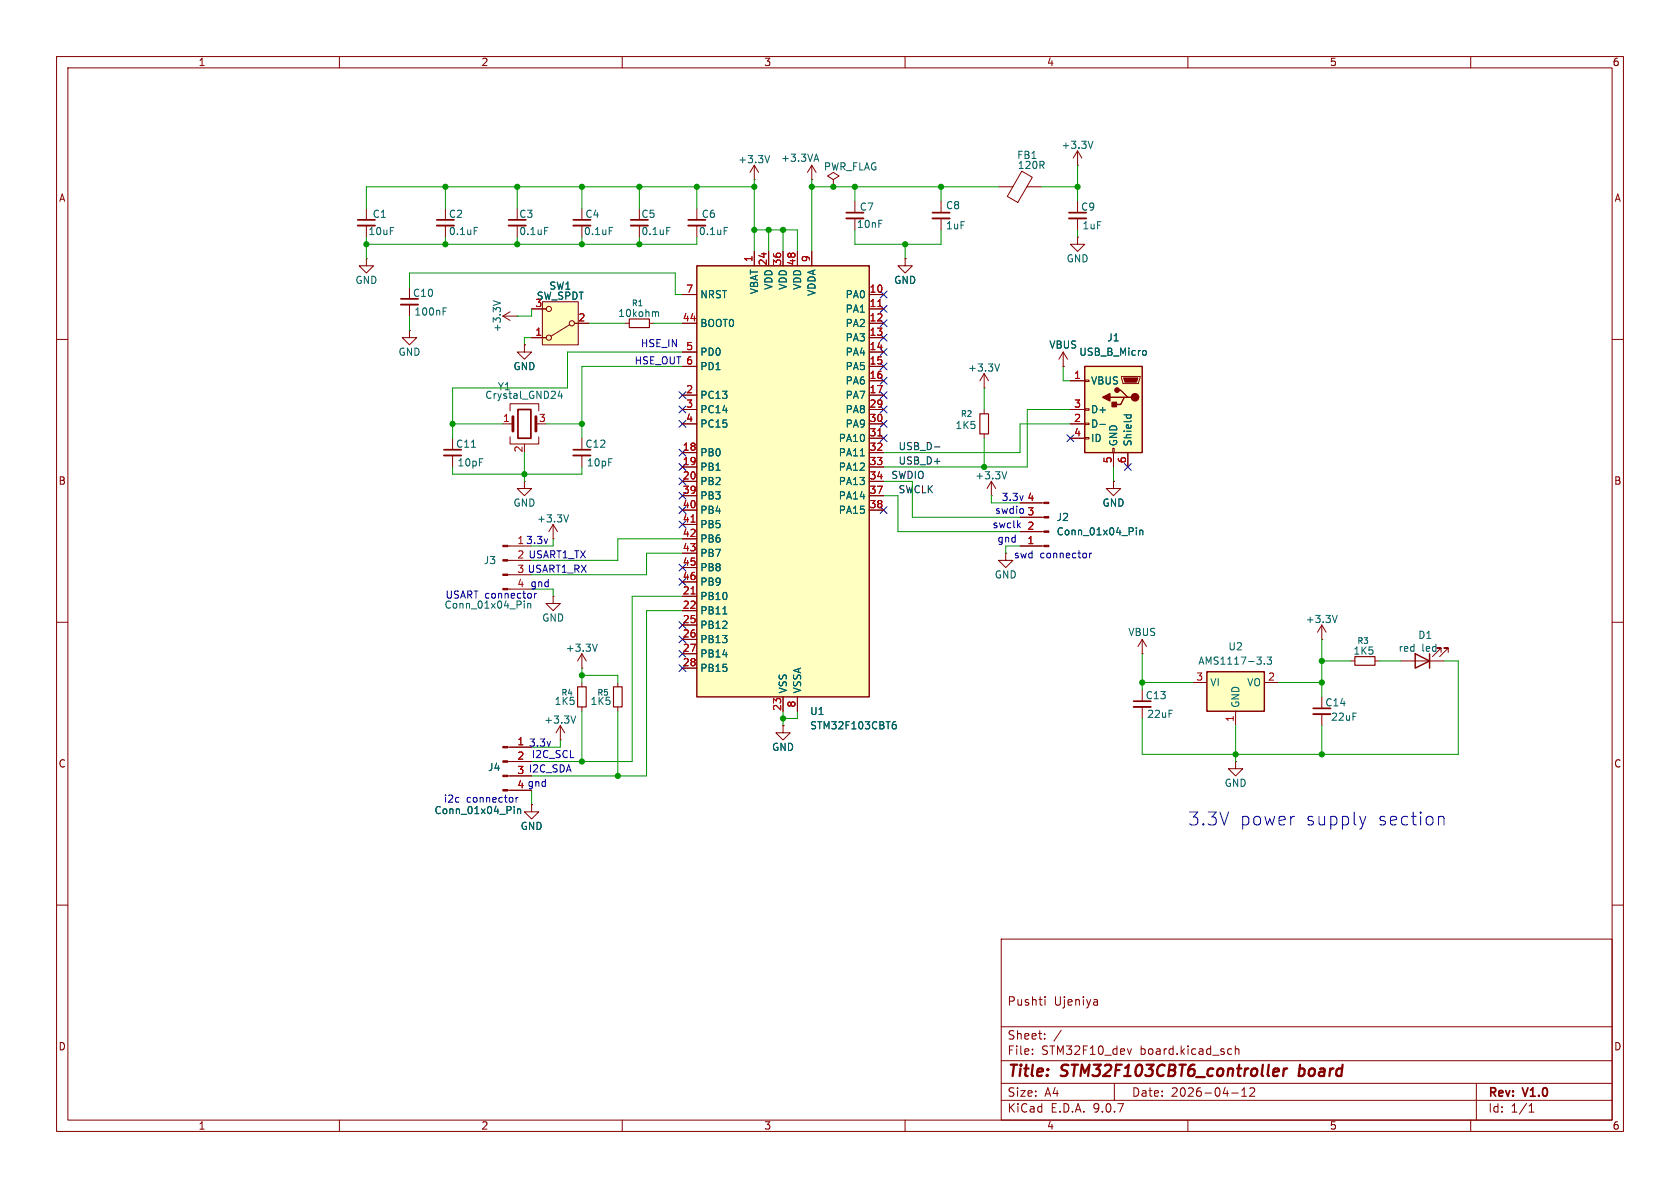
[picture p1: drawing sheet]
<svg xmlns="http://www.w3.org/2000/svg" width="297mm" height="210mm" viewBox="0 0 297 210" stroke-linecap="round" stroke-linejoin="round" font-family="sans-serif">
<g fill="none" stroke="#840000" stroke-width=".18">
<path d="M10 10h277v190h-277zM12 12h273v186h-273zM60 10v2M110 10v2M160 10v2M210 10v2M260 10v2M64.8 36.8v2.1M64.8 45.7v1.3h1.2l-1.2 1.3-1.3-1.3h1.3M64.8 45.7h.1M72.4 58.4v1.3h1.3l-1.3 1.3-1.3-1.3h1.3M72.4 58.4h.1"/>
<path d="M72.4 53.8v2.1M10 60h2M88.9 74.9h1.8M90.2 72.6v-1.2h5v1.2M90.2 77.2v1.3h5v-1.3M92.7 61v1.2h1.3l-1.3 1.3-1.3-1.3h1.3M92.7 61h.1M92.7 78.5v.2M174 68.6h.1M174 66l-.8 1.3M174 66l.8 1.3M174 66v2.6"/>
<path d="M285 60h2M80 80.5v2.1M92.7 85.1v1.3h1.3l-1.3 1.2-1.3-1.2h1.3M92.7 85.1h.1M97.8 95.3h.1M97.8 92.7l-.8 1.3M97.8 92.7l.8 1.3M97.8 92.7v2.6M102.9 80.5v2.1M196.8 85.1v1.3h1.3l-1.3 1.2-1.2-1.2h1.2M196.8 85.1h.1M10 110h2"/>
<path d="M285 110h2M89.8 132.1h4.2M89.8 134.6h4.2M89.8 137.2h4.2M89.8 139.7h4.2M138.4 128.3v1.2h1.3l-1.3 1.3-1.2-1.3h1.2M138.4 128.3h.1M201.9 125v2M233.7 126.2v2.1M10 160h2M177 166h108v32h-108zM184.7 176.2v.1"/>
<path d="M184.7 176.7v1M193.8 176.7l.2 .2v.8M194 177.6l-.1 .1M194 177.1h-.1M285 160h2M60 198v2M110 198v2M160 198v2M177 194.5h108M177 191.5h108M177 187.5h108M177 181.5h108"/>
<path d="M182.5 186.3v.1M182.5 185.5v.1M184.7 183.6v.1M184.7 182.8v.1M187.6 182.1l-1.3 2M197 191.5v3M199.3 185.4l.4 1 .3-1M210 198v2M217.3 185.4l.4 .1M217.7 193.2h1.2M217.7 186.3l-.4 .1M218.4 185.5l.2-.1 .4 .1v.9"/>
<path d="M218.4 184.9v1.5M219.5 193.8h.9M219.5 192.7l.5-.4v1.5M221 192.4l.5-.1 .2 .1 .1 .3-.9 1.1h.9M260 198v2M261 191.5v6.5M270.3 196.6h.9M270.3 195.5l.4-.4v1.5"/>
</g>
<path d="M225.8 188.9l.2 .1 .1 .4-1 .1M227 188.9l-.2 1.3M227.6 188.9l-.4 .1-.3 .3M229.6 190.1l.2 .1M229.8 188.2l-.2 2" fill="none" stroke="#840000" stroke-width=".4"/>
<path d="M63.2 38.9h3.1M77.2 38.9h3.1M89.9 38.9h3.1M70.9 52.8h3M78.5 79.5h3M91.6 72.4h2.3v5.1h-2.3zM101.3 79.5h3.1M200.4 124h3.1M232.2 125.2h3" fill="none" stroke="#840000" stroke-width=".3"/>
<path d="M63.2 39.9h3.1M77.2 39.9h3.1M89.9 39.9h3.1M70.9 53.8h3M78.5 80.5h3M101.3 80.5h3.1M200.4 125h3.1M232.2 126.2h3" fill="none" stroke="#840000" stroke-width=".33"/>
<g fill="#840000" stroke="#840000" stroke-width=".18">
<path d="M88.9 132h.9v.2h-.9z"/>
<path d="M88.9 134.5h.9v.2h-.9z"/>
<path d="M88.9 137h.9v.3h-.9z"/>
<path d="M88.9 139.6h.9v.2h-.9z"/>
</g>
<g fill="none" stroke="#006464" stroke-width=".18">
<path d="M78.3 55h.5M78.3 54.4h.6M83.8 40.2h.6M96.3 40.2h.6M83.4 79.1h.7M99 69.1l-.3 .9h.8M99.3 69.6v.8M176.7 64.3l-.4 1.3M100.5 91l-.4 1.3M90.9 142.6v.1M90.9 143v.8M91.5 143v.8"/>
<path d="M91.5 143.1l.2-.1h.3l.1 .8"/>
</g>
<path d="M90.7 73.7v2.5M94.7 73.7v2.5" fill="none" stroke="#840000" stroke-width=".51"/>
<path d="M95.9 53.3h6.3v7.7h-6.3z" fill="#ffffc2"/>
<g fill="none" stroke="#840000" stroke-width=".18">
<path d="M151.1 35.6v2M88.9 55.9l1.3 .7M88.9 55.9h2.5M90.2 55.1l-1.3 .8M91.4 55.9h.1M94 59.7h2.5M94 54.6h2.5M95.9 53.3h6.3v7.7h-6.3zM100.7 57.4l-3.3 2M101.6 57.2h2.5M160 45.7v1.3h1.3l-1.3 1.3-1.3-1.3h1.3M160 45.7h.1"/>
<circle cx="97" cy="54.6" r=".46"/>
<circle cx="97" cy="59.7" r=".46"/>
<circle cx="101.1" cy="57.2" r=".46"/>
</g>
<path d="M87.2 53.2l1.3 .4" fill="none" stroke="#006464" stroke-width=".18"/>
<path d="M149.6 37.6h3.1" fill="none" stroke="#840000" stroke-width=".3"/>
<path d="M149.6 38.6h3.1" fill="none" stroke="#840000" stroke-width=".33"/>
<path d="M213.4 118.7h10.1v7h-10.1z" fill="#ffffc2"/>
<path d="M213.4 118.7h10.1v7h-10.1z" fill="none" stroke="#840000" stroke-width=".25"/>
<path d="M174 72.4v.8M174 76.7v.8M201.9 115.6h.1M201.9 113l-.7 1.3M201.9 113l.8 1.3M201.9 113v2.6M210.8 120.7h2.6M218.4 125.7v2.6M223.5 120.7h2.6" fill="none" stroke="#840000" stroke-width=".18"/>
<path d="M223.5 117.3v.1M224 116.1h.8l-.4 .5 .3 .2v.5l-.2 .1-.5-.1" fill="none" stroke="#006464" stroke-width=".18"/>
<path d="M173.2 73.2h1.6v3.5h-1.6z" fill="none" stroke="#840000" stroke-width=".2"/>
<path d="M123.2 47h30.5v76.2h-30.5z" fill="#ffffc2"/>
<path d="M123.2 47h30.5v76.2h-30.5z" fill="none" stroke="#840000" stroke-width=".25"/>
<g fill="none" stroke="#840000" stroke-width=".18">
<path d="M133.3 31.8h.1M133.3 29.2v2.6M133.3 29.2l-.7 1.3M133.3 29.2l.8 1.3M143.5 31.8h.1M143.5 29.2v2.6M143.5 29.2l-.8 1.3M143.5 29.2l.8 1.3M190.5 29.2h.1M190.5 26.7l-.8 1.2M190.5 26.7l.8 1.2M190.5 26.7v2.5"/>
<path d="M190.5 38.6v2M120.6 52.1h2.6M120.6 57.2h2.6M133.3 44.5v2.5M135.9 44.5v2.5M138.4 44.5v2.5M141 44.5v2.5M143.5 44.5v2.5M153.7 52.1h2.5M153.7 57.2h2.5M153.7 54.6h2.5M153.7 59.7h2.5"/>
<path d="M190.5 41.9v1.3h1.3l-1.3 1.3-1.3-1.3h1.3M190.5 41.9h.1M120.6 62.2h2.6M120.6 64.8h2.6M120.6 69.9h2.6M120.6 72.4h2.6M120.6 74.9h2.6M153.7 62.2h2.5M153.7 64.8h2.5M153.7 69.9h2.5M153.7 72.4h2.5M153.7 74.9h2.5"/>
<path d="M153.7 67.3h2.5M153.7 77.5h2.5M188 64.8h.1M188 62.2l-.8 1.3M188 62.2l.7 1.3M188 62.2v2.6M89.8 96.5h4.2M89.8 99.1h4.2M120.6 80h2.6M120.6 82.6h2.6M120.6 85.1h2.6M120.6 87.6h2.6"/>
<path d="M120.6 90.2h2.6M120.6 92.7h2.6M120.6 95.3h2.6M120.6 97.8h2.6M153.7 80h2.5M153.7 82.6h2.5M153.7 85.1h2.5M153.7 87.6h2.5M153.7 90.2h2.5M175.3 87.6h.1M175.3 85.1l-.8 1.3M175.3 85.1l.7 1.3"/>
<path d="M175.3 85.1v2.5M177.8 97.8v1.3h1.3l-1.3 1.2-1.3-1.2h1.3M177.8 97.8h.1M89.8 101.6h4.2M90.2 104.1h3.8M120.6 100.3h2.6M120.6 102.9h2.6M120.6 105.4h2.6M120.6 108h2.6M120.6 110.5h2.6M120.6 113h2.6M120.6 115.6h2.6"/>
<path d="M120.6 118.1h2.6M233.7 113h.1M233.7 110.5l-.8 1.3M233.7 110.5l.7 1.3M233.7 110.5v2.5M99.1 130.8h.1M99.1 128.3l-.8 1.2M99.1 128.3l.7 1.2M99.1 128.3v2.5M138.4 123.2v2.5M141 123.2v2.5"/>
</g>
<path d="M155.2 54.2h.7M155.2 77.1h.7M122.2 92.3h.7M122.2 105h.7" fill="none" stroke="#a90000" stroke-width=".18"/>
<g fill="none" stroke="#006464" stroke-width=".18">
<path d="M136.1 27.5l-.5 1.3M144 28.2h.6M144.3 27.2l.4 1.3M193.2 25l-.4 1.2M107.7 40.2h.6M117.9 40.2h.6M152.1 80.6h.7M178 83.4l-.4 1.3M92.7 106.7v.8M93.3 106.7v.8M93.5 106.7l-.2 .1M93.6 106.7l.2 .1v.7"/>
<path d="M127.8 108.5h.7M236.4 108.8l-.4 1.3M101.8 126.6l-.4 1.2M157.9 128.1h.3l.3 .2-.2 .5h-.4M158.3 127.6l-.4 .1"/>
</g>
<path d="M101.3 38.9h3.1M111.5 38.9h3.1M189 37.6h3" fill="none" stroke="#840000" stroke-width=".3"/>
<path d="M101.3 39.9h3.1M111.5 39.9h3.1M189 38.6h3" fill="none" stroke="#840000" stroke-width=".33"/>
<g fill="#840000" stroke="#840000" stroke-width=".18">
<path d="M88.9 96.4h.9v.2h-.9z"/>
<path d="M88.9 98.9h.9v.3h-.9z"/>
<path d="M88.9 101.5h.9v.2h-.9z"/>
<path d="M88.9 104h.9v.3h-.9z"/>
</g>
<path d="M191.8 64.8h10.1v15.2h-10.1z" fill="#ffffc2"/>
<path d="M191.8 64.8h10.1v15.2h-10.1zM196.2 70.2h2.6M197.5 69h.6l1.3 1.2h.6M199.4 70.2h-.6l-.7 1.3h-1.3M250.2 115.6l2.5 1.2-2.5 1.3zM252.7 115.6v2.5" fill="none" stroke="#840000" stroke-width=".25"/>
<g fill="none" stroke="#840000" stroke-width=".18">
<path d="M123.2 36.8v2.1M147.3 31.8l1-.7-1-.6-1 .6 1 .7v1.2M147.3 33h.1M166.4 35.6v2M166.4 38.6v2M176.5 33h2.6M180.6 30.3l1.9 1-2.6 4.5-1.8-1.1zM181.6 33h2.5M94 54.6h2.5M94 59.7h2.5M101.6 57.2h2.5M110.5 57.2h.8"/>
<path d="M114.8 57.2h.8M120.6 57.2h2.6M120.6 52.1h2.6M133.3 44.5v2.5M135.9 44.5v2.5M138.4 44.5v2.5M141 44.5v2.5M143.5 44.5v2.5M153.7 57.2h2.5M153.7 52.1h2.5M153.7 54.6h2.5M153.7 59.7h2.5"/>
<path d="M160 45.7h.1M92.7 61h.1M120.6 72.4h2.6M120.6 74.9h2.6M120.6 62.2h2.6M120.6 64.8h2.6M120.6 69.9h2.6M153.7 67.3h2.5M153.7 72.4h2.5M153.7 74.9h2.5M153.7 77.5h2.5M153.7 62.2h2.5"/>
<path d="M153.7 64.8h2.5M153.7 69.9h2.5M188 64.8h.1M189.2 67.3h2.6M189.2 72.4h2.6M189.2 74.9h2.6M189.2 77.5h2.6M191.8 67.2h.7v.2h-.7zM191.8 72.3h.7v.2h-.7zM191.8 74.8h.7v.3h-.7zM191.8 77.3h.7v.3h-.7zM196.7 79.2h.3v.8h-.3z"/>
<path d="M198.2 66.5h3.3v.3l-.2 1h-2.8zM120.6 80h2.6M120.6 82.6h2.6M120.6 85.1h2.6M120.6 87.6h2.6M120.6 90.2h2.6M120.6 92.7h2.6M120.6 95.3h2.6M120.6 97.8h2.6M153.7 80h2.5M153.7 82.6h2.5M153.7 85.1h2.5"/>
<path d="M153.7 87.6h2.5M153.7 90.2h2.5M180.3 96.5h4.3M180.3 94h4.3M180.3 91.4h4.3M180.3 88.9h4.3M196.8 85.1h.1M196.8 80v2.6M199.4 80v2.6M97.8 105.4v1.3h1.3l-1.3 1.3-1.3-1.3h1.3M97.8 105.4h.1M102.9 118.1h.1"/>
<path d="M102.9 115.6v2.5M102.9 115.6l-.8 1.2M102.9 115.6l.7 1.2M120.6 100.3h2.6M120.6 102.9h2.6M120.6 105.4h2.6M120.6 108h2.6M120.6 110.5h2.6M120.6 113h2.6M120.6 115.6h2.6M120.6 118.1h2.6M238.8 116.8h.7"/>
<path d="M243.1 116.8h.7M247.6 116.8h7.7M254.8 115.3v-.7h-.8h.8l-1.6 1.5M256 115.3v-.7h-.7h.7l-1.5 1.5M90.2 132.1h3.8M90.2 134.6h3.8M90.2 137.2h3.8M90.2 139.7h3.8M102.9 120.7v.7M102.9 125v.7M109.2 120.7v.7M109.2 125v.7"/>
<path d="M138.4 128.3h.1M138.4 123.2v2.5M141 123.2v2.5M218.4 134.6v1.3h1.3l-1.3 1.3-1.2-1.3h1.2M218.4 134.6h.1M94 142.2v1.3h1.2l-1.2 1.3-1.3-1.3h1.3M94 142.2h.1"/>
</g>
<g fill="#840000" stroke="#840000" stroke-width=".18">
<path d="M198.6 66.8h2.6l-.3 .8h-2z"/>
<path d="M184.6 96.4h.8v.2h-.8z"/>
<path d="M184.6 93.9h.8v.2h-.8z"/>
<path d="M184.6 91.3h.8v.3h-.8z"/>
<path d="M184.6 88.8h.8v.2h-.8z"/>
</g>
<g fill="#840000" stroke="#840000" stroke-width=".25">
<path d="M196.6 71.1h.8v.8h-.8z"/>
<path d="M194.9 70.2l1.3-.6v1.3z"/>
<circle cx="200.7" cy="70.2" r=".63"/>
<circle cx="197.5" cy="69" r=".38"/>
</g>
<g fill="none" stroke="#006464" stroke-width=".18">
<path d="M115.9 55.2h.5v.8M128 40.2h.6M194.5 75h.9M198.7 73.3h1.3M199.2 73.3l-.1 .4M199.9 73.3l.1 .4M202.2 62h.3l.2 .2-.1 .5-.4 .1M152.1 80.6h.7M200.9 93.3v.1M200.9 93.7v.9M201.5 93.7v.9M201.5 93.8l.2-.1 .3 .1v.8"/>
<path d="M105.6 113.9l-.4 1.2M127.8 108.5h.7M157.9 128.1h.3l.3 .2-.2 .5h-.4M158.3 127.6l-.4 .1M90.9 142.6v.1M90.9 143v.8M91.5 143v.8M91.5 143.1l.2-.1h.3l.1 .8"/>
</g>
<path d="M121.7 38.9h3M164.8 37.6h3.1" fill="none" stroke="#840000" stroke-width=".3"/>
<path d="M121.7 39.9h3M164.8 38.6h3.1" fill="none" stroke="#840000" stroke-width=".33"/>
<path d="M111.3 56.4h3.5v1.5h-3.5zM239.5 116.1h3.6v1.5h-3.6zM102.1 121.4h1.5v3.6h-1.5zM108.5 121.4h1.5v3.6h-1.5z" fill="none" stroke="#840000" stroke-width=".2"/>
<path d="M165.2 79h1" fill="none" stroke="#0f0f0f" stroke-width=".18"/>
<g fill="none" stroke="#009600" stroke-width=".18">
<path d="M78.7 33v3.8M91.4 33v3.8M102.9 33v3.8M113 33v3.8M123.2 33v3.8M133.3 33h-68.5v3.8M133.3 31.8v12.7M143.5 33h33M143.5 31.8v12.7M151.1 33v2.6M166.4 33v2.6M184.1 33h6.4"/>
<path d="M190.5 29.2v6.4M64.8 41.9v3.8M72.4 50.8v-2.5h47v3.8h1.2M72.4 55.9v2.5M78.7 41.9v1.3M91.4 41.9v1.3M94 59.7h-1.3v1.3M94 54.6v1.3h-2.6M102.9 41.9v1.3M104.1 57.2h6.4M113 41.9v1.3M115.6 57.2h5"/>
<path d="M123.2 41.9v1.3h-58.4M133.3 40.6h7.7v3.9M135.9 40.6v3.9M138.4 40.6v3.9M151.1 40.6v2.6h15.3v-2.6M160 43.2v2.5M190.5 40.6v1.3M80 74.9h8.9M96.5 74.9h6.4M120.6 64.8h-17.7v12.7M120.6 62.2h-20.3v6.4h-20.3v8.9M174 68.6v3.8"/>
<path d="M174 77.5v5.1M188 64.8v2.5h1.2M189.2 74.9h-8.9v5.1h-24.1M189.2 72.4h-7.6v10.2h-25.4M80 82.6v1.2h22.9v-1.2M92.7 80v5.1M97.8 95.3v1.2h-3.8M120.6 97.8h-6.3v3.8h-20.3M120.6 95.3h-11.4v3.8h-15.2M156.2 87.6h2.5v6.4h21.6M156.2 85.1h5.1v6.3h19M175.3 87.6v1.3h5"/>
<path d="M180.3 96.5h-2.5v1.3M196.8 82.6v2.5M94 104.1h3.8v1.3M102.9 119.4h6.3v1.3M102.9 118.1v2.6M120.6 108h-6.3v29.2h-20.3M120.6 105.4h-8.8v29.2h-17.8M201.9 115.6v6.3M233.7 116.8h5.1M233.7 113v10.2M243.8 116.8h3.8M255.3 116.8h2.5v16.6h-55.9v-6.4"/>
<path d="M94 139.7v2.5M99.1 130.8v1.3h-5.1M102.9 125.7v8.9M109.2 125.7v11.5M138.4 125.7v2.6M141 125.7v1.3h-2.6M201.9 120.7h8.9M218.4 128.3v6.3M226.1 120.7h7.6M233.7 128.3v5.1"/>
</g>
<g fill="none" stroke="#000084" stroke-width=".18">
<path d="M155.6 59.1l1.2 1.2M155.6 54l1.2 1.2M155.6 51.5l1.2 1.2M155.6 56.5l1.2 1.3M156.8 59.1l-1.2 1.2M156.8 56.5l-1.2 1.3M156.8 54l-1.2 1.2M156.8 51.5l-1.2 1.2M120 71.8l1.3 1.2M120 79.4l1.3 1.2M120 69.2l1.3 1.3M120 74.3l1.3 1.2"/>
<path d="M121.3 71.8l-1.3 1.2M121.3 79.4l-1.3 1.2M121.3 69.2l-1.3 1.3M121.3 74.3l-1.3 1.2M155.6 66.7l1.2 1.2M155.6 64.2l1.2 1.2M155.6 61.6l1.2 1.2M155.6 69.2l1.2 1.3M155.6 74.3l1.2 1.2M155.6 76.9l1.2 1.2M155.6 71.8l1.2 1.2M156.8 66.7l-1.2 1.2"/>
<path d="M156.8 64.2l-1.2 1.2M156.8 61.6l-1.2 1.2M156.8 76.9l-1.2 1.2M156.8 69.2l-1.2 1.3M156.8 74.3l-1.2 1.2M156.8 71.8l-1.2 1.2M188.6 76.9l1.2 1.2M189.8 76.9l-1.2 1.2M120 92.1l1.3 1.2M120 84.5l1.3 1.2M120 87l1.3 1.2M120 89.6l1.3 1.2"/>
<path d="M120 99.7l1.3 1.2M120 81.9l1.3 1.3M121.3 92.1l-1.3 1.2M121.3 84.5l-1.3 1.2M121.3 87l-1.3 1.2M121.3 89.6l-1.3 1.2M121.3 99.7l-1.3 1.2M121.3 81.9l-1.3 1.3M155.6 89.6l1.2 1.2M156.8 89.6l-1.2 1.2M198.8 81.9l1.2 1.3M200 81.9l-1.2 1.3"/>
<path d="M120 102.3l1.3 1.2M120 115l1.3 1.2M120 112.4l1.3 1.2M120 117.5l1.3 1.2M120 109.9l1.3 1.2M121.3 102.3l-1.3 1.2M121.3 115l-1.3 1.2M121.3 112.4l-1.3 1.2M121.3 117.5l-1.3 1.2M121.3 109.9l-1.3 1.2"/>
</g>
<path d="M180 92.8l.4 .5M180.4 92.4l-.5 .5M192.6 97.8v.8M193 97.8l-.4 .2M94.5 104.9v.8M94.6 105l-.1 .1M91.2 141v.8M91.6 141l-.4 .2M241.5 144.3l-.6 1.5M254.4 144.4l.2-.1 .6 .1 .1 .2v1.2" fill="none" stroke="#0000c2" stroke-width=".18"/>
<path d="M155.2 54.2h.7M155.2 77.1h.7M122.2 92.3h.7M122.2 105h.7" fill="none" stroke="#a90000" stroke-width=".18"/>
<g fill="#009600" stroke="#009600" stroke-width=".18">
<circle cx="190.5" cy="33" r=".46"/>
<circle cx="166.4" cy="33" r=".46"/>
<circle cx="174" cy="82.6" r=".46"/>
<circle cx="160" cy="43.2" r=".46"/>
<circle cx="133.3" cy="33" r=".46"/>
<circle cx="143.5" cy="33" r=".46"/>
<circle cx="147.3" cy="33" r=".46"/>
<circle cx="151.1" cy="33" r=".46"/>
<circle cx="135.9" cy="40.6" r=".46"/>
<circle cx="138.4" cy="40.6" r=".46"/>
<circle cx="133.3" cy="40.6" r=".46"/>
<circle cx="201.9" cy="120.7" r=".46"/>
<circle cx="233.7" cy="120.7" r=".46"/>
<circle cx="233.7" cy="133.4" r=".46"/>
<circle cx="233.7" cy="116.8" r=".46"/>
<circle cx="218.4" cy="133.4" r=".46"/>
<circle cx="138.4" cy="127" r=".46"/>
<circle cx="109.2" cy="137.2" r=".46"/>
<circle cx="123.2" cy="33" r=".46"/>
<circle cx="113" cy="33" r=".46"/>
<circle cx="80" cy="74.9" r=".46"/>
<circle cx="113" cy="43.2" r=".46"/>
<circle cx="91.4" cy="33" r=".46"/>
<circle cx="102.9" cy="33" r=".46"/>
<circle cx="102.9" cy="74.9" r=".46"/>
<circle cx="92.7" cy="83.8" r=".46"/>
<circle cx="78.7" cy="33" r=".46"/>
<circle cx="91.4" cy="43.2" r=".46"/>
<circle cx="78.7" cy="43.2" r=".46"/>
<circle cx="102.9" cy="119.4" r=".46"/>
<circle cx="102.9" cy="134.6" r=".46"/>
<circle cx="102.9" cy="43.2" r=".46"/>
<circle cx="64.8" cy="43.2" r=".46"/>
</g>
<g font-size="3.2" fill="#0000c2">
<text x="210" y="146.2">3.3V</text>
<text x="219.1" y="146.2">power</text>
<text x="230.8" y="146.2">supply</text>
<text x="243.5" y="146.2">section</text>
</g>
<g font-size="2.8" fill="#840000">
<text x="178" y="190.9">Title:</text>
<text x="187.7" y="190.9">STM32F103CBT6_controller</text>
<text x="230.5" y="190.9">board</text>
</g>
<g font-size="2.1" fill="#840000">
<text x="178" y="178">Pushti</text>
<text x="186.3" y="178">Ujeniya</text>
<text x="178" y="184">Sheet:</text>
<text x="178" y="186.7">File:</text>
<text x="184.1" y="186.7">STM32F10_dev</text>
<text x="201.6" y="186.7">board.kicad_sch</text>
<text x="178" y="196.9">KiCad</text>
<text x="178" y="194.1">Size:</text>
<text x="184.7" y="194.1">A4</text>
<text x="185.7" y="196.9">E.D.A.</text>
<text x="193.3" y="196.9">9.0.7</text>
<text x="200" y="194.1">Date:</text>
<text x="207" y="194.1">2026-04-12</text>
<text x="263" y="194.3">Rev:</text>
<text x="263" y="196.9">Id:</text>
<text x="267.1" y="196.9">1/1</text>
<text x="269.4" y="194.3">V1.0</text>
</g>
<g font-size="1.8" fill="#840000">
<text x="35" y="11.9">1</text>
<text x="85" y="11.9">2</text>
<text x="135" y="11.9">3</text>
<text x="185" y="11.9">4</text>
<text x="235" y="11.9">5</text>
<text x="285" y="11.9">6</text>
<text x="10.3" y="35.9">A</text>
<text x="285.3" y="35.9">A</text>
<text x="10.3" y="85.9">B</text>
<text x="285.3" y="85.9">B</text>
<text x="10.3" y="135.9">C</text>
<text x="285.3" y="135.9">C</text>
<text x="10.3" y="185.9">D</text>
<text x="285.3" y="185.9">D</text>
<text x="35" y="199.9">1</text>
<text x="85" y="199.9">2</text>
<text x="135" y="199.9">3</text>
<text x="185" y="199.9">4</text>
<text x="235" y="199.9">5</text>
<text x="285" y="199.9">6</text>
</g>
<g font-size="1.8" fill="#006464">
<text x="130.4" y="29.1">+3.3V</text>
<text x="138" y="28.8">+3.3VA</text>
<text x="179.7" y="28.3">FB1</text>
<text x="187.6" y="26.5">+3.3V</text>
<text x="145.5" y="30.3">PWR_FLAG</text>
<text x="179.8" y="30.1">120R</text>
<text x="65" y="41.8">10uF</text>
<text x="65.8" y="38.7">C1</text>
<text x="79.3" y="38.7">C2</text>
<text x="79.3" y="41.8">0.1uF</text>
<text x="91.7" y="38.7">C3</text>
<text x="91.7" y="41.8">0.1uF</text>
<text x="103.1" y="41.8">0.1uF</text>
<text x="103.4" y="38.7">C4</text>
<text x="113.3" y="38.7">C5</text>
<text x="113.3" y="41.8">0.1uF</text>
<text x="123.5" y="41.8">0.1uF</text>
<text x="124" y="38.7">C6</text>
<text x="151.4" y="40.5">10nF</text>
<text x="151.9" y="37.4">C7</text>
<text x="167.1" y="37.2">C8</text>
<text x="167.1" y="40.7">1uF</text>
<text x="191" y="37.4">C9</text>
<text x="191.3" y="40.7">1uF</text>
<text x="188.5" y="46.6">GND</text>
<text x="62.7" y="50.4">GND</text>
<text x="72.9" y="52.7">C10</text>
<text x="94.8" y="53.2">SW_SPDT</text>
<text x="97" y="51.4">SW1</text>
<text x="123.7" y="52.9">NRST</text>
<text x="134.2" y="52.1" transform="rotate(-90 134.2 52.1)">VBAT</text>
<text x="136.8" y="51.3" transform="rotate(-90 136.8 51.3)">VDD</text>
<text x="139.3" y="51.3" transform="rotate(-90 139.3 51.3)">VDD</text>
<text x="141.8" y="51.3" transform="rotate(-90 141.8 51.3)">VDD</text>
<text x="144.4" y="52.4" transform="rotate(-90 144.4 52.4)">VDDA</text>
<text x="149.4" y="52.9">PA0</text>
<text x="158" y="50.4">GND</text>
<text x="73.2" y="56">100nF</text>
<text x="88.7" y="58.8" transform="rotate(-90 88.7 58.8)">+3.3V</text>
<text x="109.2" y="56.2">10kohm</text>
<text x="123.7" y="58">BOOT0</text>
<text x="149.4" y="55.5">PA1</text>
<text x="149.4" y="58">PA2</text>
<text x="70.4" y="63.1">GND</text>
<text x="90.7" y="65.6">GND</text>
<text x="123.7" y="63.1">PD0</text>
<text x="123.7" y="65.6">PD1</text>
<text x="149.4" y="60.6">PA3</text>
<text x="149.4" y="63.1">PA4</text>
<text x="149.4" y="65.6">PA5</text>
<text x="171" y="65.9">+3.3V</text>
<text x="185.4" y="61.8">VBUS</text>
<text x="190.7" y="63.1">USB_B_Micro</text>
<text x="195.7" y="60.6">J1</text>
<text x="85.7" y="70.7">Crystal_GND24</text>
<text x="87.9" y="69.2">Y1</text>
<text x="123.7" y="70.7">PC13</text>
<text x="149.4" y="68.2">PA6</text>
<text x="149.4" y="70.7">PA7</text>
<text x="192.8" y="68.2">VBUS</text>
<text x="123.7" y="73.3">PC14</text>
<text x="123.7" y="75.8">PC15</text>
<text x="149.4" y="73.3">PA8</text>
<text x="149.4" y="75.8">PA9</text>
<text x="168.8" y="76">1K5</text>
<text x="192.8" y="73.3">D+</text>
<text x="192.8" y="75.8">D-</text>
<text x="80.5" y="79.3">C11</text>
<text x="80.8" y="82.7">10pF</text>
<text x="103.4" y="79.3">C12</text>
<text x="103.6" y="82.7">10pF</text>
<text x="123.7" y="80.9">PB0</text>
<text x="123.7" y="83.4">PB1</text>
<text x="148.2" y="78.3">PA10</text>
<text x="148.2" y="80.9">PA11</text>
<text x="148.2" y="83.4">PA12</text>
<text x="192.8" y="78.3">ID</text>
<text x="197.7" y="79" transform="rotate(-90 197.7 79)">GND</text>
<text x="200.3" y="79" transform="rotate(-90 200.3 79)">Shield</text>
<text x="90.7" y="89.8">GND</text>
<text x="123.7" y="86">PB2</text>
<text x="123.7" y="88.5">PB3</text>
<text x="148.2" y="86">PA13</text>
<text x="148.2" y="88.5">PA14</text>
<text x="172.3" y="84.9">+3.3V</text>
<text x="194.8" y="89.8">GND</text>
<text x="94.8" y="92.6">+3.3V</text>
<text x="123.7" y="91">PB4</text>
<text x="123.7" y="93.6">PB5</text>
<text x="148.2" y="91">PA15</text>
<text x="186.7" y="92.3">J2</text>
<text x="186.7" y="94.8">Conn_01x04_Pin</text>
<text x="85.4" y="99.9">J3</text>
<text x="123.7" y="96.1">PB6</text>
<text x="123.7" y="98.7">PB7</text>
<text x="123.7" y="101.2">PB8</text>
<text x="78.5" y="107.8">Conn_01x04_Pin</text>
<text x="123.7" y="103.7">PB9</text>
<text x="123.7" y="106.3">PB10</text>
<text x="175.8" y="102.5">GND</text>
<text x="95.8" y="110.1">GND</text>
<text x="123.7" y="108.8">PB11</text>
<text x="123.7" y="111.4">PB12</text>
<text x="123.7" y="113.9">PB13</text>
<text x="199.4" y="112.6">VBUS</text>
<text x="230.7" y="110.3">+3.3V</text>
<text x="250.6" y="113.1">D1</text>
<text x="99.9" y="115.4">+3.3V</text>
<text x="123.7" y="116.4">PB14</text>
<text x="123.7" y="119">PB15</text>
<text x="211.7" y="117.7">AMS1117-3.3</text>
<text x="217.1" y="115.2">U2</text>
<text x="239.2" y="115.9">1K5</text>
<text x="247.1" y="115.4">red</text>
<text x="251.3" y="115.4">led</text>
<text x="98" y="124.8">1K5</text>
<text x="104.3" y="124.8">1K5</text>
<text x="139.3" y="122.7" transform="rotate(-90 139.3 122.7)">VSS</text>
<text x="141.8" y="122.7" transform="rotate(-90 141.8 122.7)">VSSA</text>
<text x="202.4" y="123.8">C13</text>
<text x="213.9" y="121.5">VI</text>
<text x="219.3" y="125.2" transform="rotate(-90 219.3 125.2)">GND</text>
<text x="220.4" y="121.5">VO</text>
<text x="234.2" y="125.1">C14</text>
<text x="96.1" y="128.1">+3.3V</text>
<text x="143.1" y="129.1">STM32F103CBT6</text>
<text x="143.1" y="126.6">U1</text>
<text x="202.7" y="127.1">22uF</text>
<text x="235.2" y="127.6">22uF</text>
<text x="86.2" y="136.5">J4</text>
<text x="136.4" y="132.9">GND</text>
<text x="82.4" y="142.1">connector</text>
<text x="216.4" y="139.3">GND</text>
<text x="76.7" y="144.1">Conn_01x04_Pin</text>
<text x="91.9" y="146.9">GND</text>
</g>
<g font-size="1.8" fill="#a90000">
<text x="133.1" y="46.4" transform="rotate(-90 133.1 46.4)">1</text>
<text x="135.6" y="47" transform="rotate(-90 135.6 47)">24</text>
<text x="138.2" y="47" transform="rotate(-90 138.2 47)">36</text>
<text x="140.7" y="47" transform="rotate(-90 140.7 47)">48</text>
<text x="143.3" y="46.4" transform="rotate(-90 143.3 46.4)">9</text>
<text x="121.2" y="51.8">7</text>
<text x="153.6" y="51.8">10</text>
<text x="94.5" y="59.4">1</text>
<text x="94.5" y="54.4">3</text>
<text x="102.2" y="56.9">2</text>
<text x="120.6" y="56.9">44</text>
<text x="153.6" y="54.4">11</text>
<text x="153.6" y="56.9">12</text>
<text x="153.6" y="59.4">13</text>
<text x="121.2" y="62">5</text>
<text x="121.2" y="64.5">6</text>
<text x="153.6" y="62">14</text>
<text x="153.6" y="64.5">15</text>
<text x="121.2" y="69.6">2</text>
<text x="153.6" y="67.1">16</text>
<text x="153.6" y="69.6">17</text>
<text x="189.8" y="67.1">1</text>
<text x="88.8" y="74.7">1</text>
<text x="95.2" y="74.7">3</text>
<text x="121.2" y="72.1">3</text>
<text x="121.2" y="74.7">4</text>
<text x="153.6" y="72.1">29</text>
<text x="153.6" y="74.7">30</text>
<text x="153.6" y="77.2">31</text>
<text x="189.8" y="72.1">3</text>
<text x="189.8" y="74.7">2</text>
<text x="189.8" y="77.2">4</text>
<text x="92.5" y="80.1" transform="rotate(-90 92.5 80.1)">2</text>
<text x="120.6" y="79.8">18</text>
<text x="120.6" y="82.3">19</text>
<text x="153.6" y="79.8">32</text>
<text x="153.6" y="82.3">33</text>
<text x="196.6" y="82" transform="rotate(-90 196.6 82)">5</text>
<text x="199.1" y="82" transform="rotate(-90 199.1 82)">6</text>
<text x="120.6" y="84.8">20</text>
<text x="120.6" y="87.4">39</text>
<text x="120.6" y="89.9">40</text>
<text x="153.6" y="84.8">34</text>
<text x="153.6" y="87.4">37</text>
<text x="153.6" y="89.9">38</text>
<text x="181.5" y="88.6">4</text>
<text x="120.6" y="92.5">41</text>
<text x="120.6" y="95">42</text>
<text x="181.5" y="93.7">2</text>
<text x="181.5" y="91.2">3</text>
<text x="91.4" y="96.3">1</text>
<text x="120.6" y="97.5">43</text>
<text x="120.6" y="100.1">45</text>
<text x="181.5" y="96.3">1</text>
<text x="91.4" y="103.9">4</text>
<text x="120.6" y="102.6">46</text>
<text x="120.6" y="105.2">21</text>
<text x="120.6" y="107.7">22</text>
<text x="120.6" y="110.2">25</text>
<text x="120.6" y="112.8">26</text>
<text x="120.6" y="115.3">27</text>
<text x="120.6" y="117.9">28</text>
<text x="138.2" y="125.8" transform="rotate(-90 138.2 125.8)">23</text>
<text x="140.7" y="125.2" transform="rotate(-90 140.7 125.2)">8</text>
<text x="211.4" y="120.4">3</text>
<text x="224.1" y="120.4">2</text>
<text x="91.4" y="131.8">1</text>
<text x="218.2" y="127.7" transform="rotate(-90 218.2 127.7)">1</text>
<text x="91.4" y="134.4">2</text>
<text x="91.4" y="136.9">3</text>
<text x="91.4" y="139.4">4</text>
</g>
<g font-size="1.8" fill="#0000c2">
<text x="112.1" y="64.6">HSE_OUT 6</text>
<text x="113.2" y="61.6">HSE_IN</text>
<text x="177" y="88.8">3.3v 4</text>
<text x="175.4" y="93.6">swclk</text>
<text x="175.8" y="91">swdio 3</text>
<text x="91.4" y="98.8">2 USART1_TX</text>
<text x="91.4" y="101.3">3 USART1_RX</text>
<text x="92.9" y="96.4">3.3v</text>
<text x="176.2" y="96.1">gnd</text>
<text x="179.2" y="98.9">swd</text>
<text x="183.8" y="98.9">connector</text>
<text x="78.7" y="106">USART connector</text>
<text x="93.7" y="104">gnd</text>
<text x="91.4" y="136.9">3 I2C_SDA</text>
<text x="93.4" y="132.2">3.3v</text>
<text x="93.9" y="134.2">I2C_SCL</text>
<text x="78.4" y="142.1">i2c</text>
<text x="91.4" y="139.4">4 gnd</text>
</g>
<g font-size="1.8" fill="#0f0f0f">
<text x="158.7" y="82.2">USB_D+</text>
<text x="158.7" y="79.7">USB_D-</text>
<text x="157.5" y="84.7">SWDIO</text>
<text x="158.7" y="87.3">SWCLK</text>
</g>
<g font-size="1.4" fill="#006464">
<text x="111.6" y="54.3">R1</text>
<text x="169.8" y="73.9">R2</text>
<text x="239.9" y="114">R3</text>
<text x="99.1" y="123.2">R4</text>
<text x="105.5" y="123.2">R5</text>
</g>
</svg>
